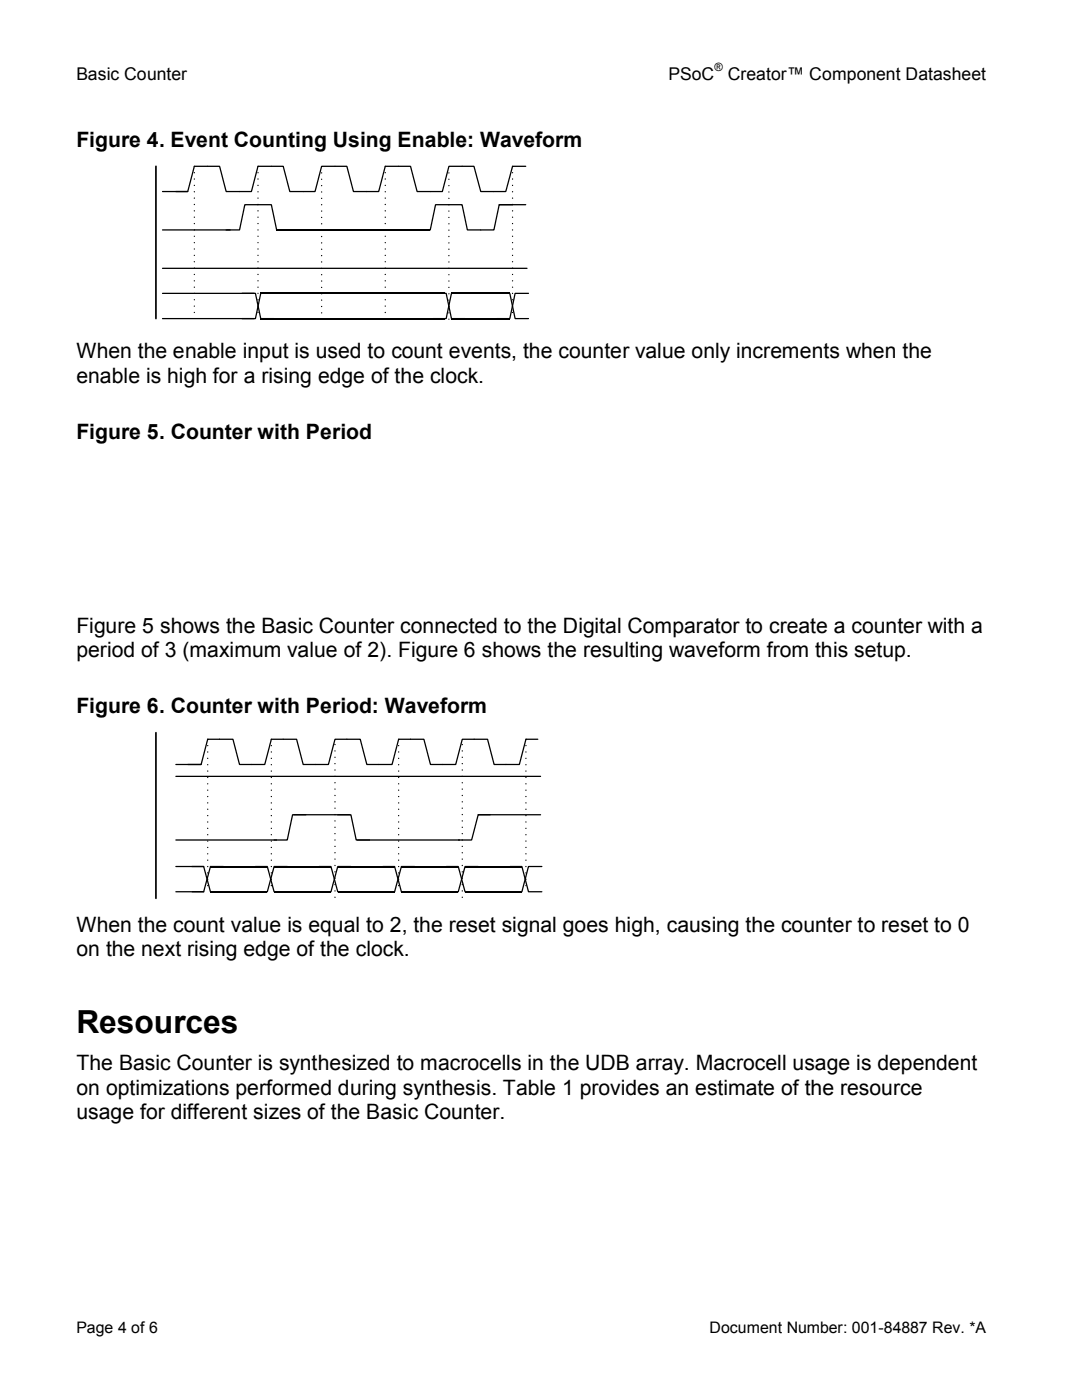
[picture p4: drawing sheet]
<svg xmlns="http://www.w3.org/2000/svg" width="216mm" height="279mm" viewBox="0 0 216 279" stroke-linecap="round" stroke-linejoin="round" font-family="sans-serif">
<g fill="none" stroke="#000" stroke-width=".25">
<path d="M32.4 38.2h5.1M104.9 33.2h-2.6l-1.4 5h-5l-1.3-5h-5l-1.3 5h-5.1l-1.3-5h-5l-1.3 5h-5.1l-1.3-5h-5l-1.3 5h-5.1l-1.3-5h-5l-1.3 5h-5.1l-1.3-5h-5l-1.3 5h-2.4M32.4 58.5h18.3M32.4 53.6h72.8M32.4 45.9h13.5M45.1 45.9h2.7l1.1-5h5.2l1.1 5h2.6M48.3 58.5h2.7l1 5.1h2.7M52 58.5h36.8M54.7 58.5h-2.7l-1 5.1h-2.7M55.2 45.9h30.7M86.4 58.5h2.6l1.1 5.1h2.7M90.1 58.5h11.6"/>
<path d="M92.8 58.5h-2.7l-1.1 5.1h-2.6M99.1 58.5h2.6l1.1 5.1h2.7M99.6 40.9h5.3M102.3 40.9h-2.7l-1 5h-5.3l-1.1-5h-5.3l-1 5h-2.7M105.5 58.5h-2.7l-1.1 5.1h-2.6M32.4 63.6h18.3M52 63.6h36.8M90.1 63.6h11.6M35.1 154.9h72.8M35.1 152.6h5M107.3 147.5h-2.4l-1.3 5.1h-5l-1.3-5.1h-5.1l-1.3 5.1h-5l-1.3-5.1h-5.1l-1.3 5.1h-5l-1.3-5.1h-5.1l-1.3 5.1h-5l-1.3-5.1h-5.1l-1.3 5.1h-5l-1.3-5.1h-5.1l-1.3 5.1h-2.6M35.1 172.9h5.5"/>
<path d="M35.1 178h5.5M35.1 167.6h20.1M38.3 172.9h2.3l1.4 5.1h2.6M42 172.9h11.3M42 178h11.3M51 172.9h2.3l1.4 5.1h2.6M54.7 172.9h11.3M54.7 178h11.3M57.3 172.9h-2.6l-1.4 5.1h-2.3M58.6 162.6h11.2M61 162.6h-2.6l-1.1 5h-2.6M63.7 172.9h2.3l1.4 5.1h2.6"/>
<path d="M67.4 162.6h2.6l1.1 5h2.6M67.4 172.9h11.3M67.4 178h11.3M70 172.9h-2.6l-1.4 5.1h-2.3M71.3 167.6h20.4M76.4 172.9h2.3l1.4 5.1h2.6M80.1 172.9h11.3M80.1 178h11.3M82.7 172.9h-2.6l-1.4 5.1h-2.3M89.1 172.9h2.3l1.4 5.1h2.6M92.8 172.9h11.3M92.8 178h11.3"/>
<path d="M95.4 172.9h-2.6l-1.4 5.1h-2.3M95.4 162.6h12.5M97.8 162.6h-2.4l-1.3 5h-2.7M101.8 172.9h2.3l1.4 5.1h2.6M108.1 172.9h-2.6l-1.4 5.1h-2.3"/>
</g>
<path d="M31.1 33.2v30.4M31.1 146.2v33.1" fill="none" stroke="#000" stroke-width=".34"/>
<g fill="#000">
<path d="M41.9 172.8h2.7v.3h-2.6l.1-.1-1.4 5.1h-2.4v-.3h2.3l-.1 .1z"/>
<path d="M38.7 33.1h.2v.2h-.2zM38.7 34.4h.2v.2h-.2zM38.7 35.6h.2v.2h-.2zM38.7 36.9h.2v.2h-.2zM38.7 38.2h.2v.2h-.2zM38.7 39.4h.2v.2h-.2zM38.7 40.7h.2v.2h-.2zM38.7 42h.2v.2h-.2zM38.7 43.3h.2v.1h-.2zM38.7 44.5h.2v.2h-.2zM38.7 45.8h.2v.2h-.2zM38.7 47.1h.2v.1h-.2zM38.7 48.3h.2v.2h-.2zM38.7 49.6h.2v.2h-.2zM38.7 50.9h.2v.1h-.2zM38.7 52.1h.2v.2h-.2zM38.7 53.4h.2v.2h-.2zM38.7 54.7h.2v.2h-.2zM38.7 56h.2v.1h-.2zM38.7 57.2h.2v.2h-.2zM38.7 58.5h.2v.1h-.2zM38.7 59.7h.2v.2h-.2zM38.7 61h.2v.2h-.2zM38.7 62.3h.2v.2h-.2z"/>
<path d="M51.4 33.1h.2v.2h-.2zM51.4 34.4h.2v.2h-.2zM51.4 35.6h.2v.2h-.2zM51.4 36.9h.2v.2h-.2zM51.4 38.2h.2v.2h-.2zM51.4 39.4h.2v.2h-.2zM51.4 40.7h.2v.2h-.2zM51.4 42h.2v.2h-.2zM51.4 43.3h.2v.1h-.2zM51.4 44.5h.2v.2h-.2zM51.4 45.8h.2v.2h-.2zM51.4 47.1h.2v.1h-.2zM51.4 48.3h.2v.2h-.2zM51.4 49.6h.2v.2h-.2zM51.4 50.9h.2v.1h-.2zM51.4 52.1h.2v.2h-.2zM51.4 53.4h.2v.2h-.2zM51.4 54.7h.2v.2h-.2zM51.4 56h.2v.1h-.2zM51.4 57.2h.2v.2h-.2zM51.4 58.5h.2v.1h-.2zM51.4 59.7h.2v.2h-.2zM51.4 61h.2v.2h-.2zM51.4 62.3h.2v.2h-.2z"/>
<path d="M64.1 34.4h.2v.2h-.2zM64.1 35.7h.2v.2h-.2zM64.1 37h.2v.1h-.2zM64.1 38.2h.2v.2h-.2zM64.1 39.5h.2v.2h-.2zM64.1 40.8h.2v.1h-.2zM64.1 42h.2v.2h-.2zM64.1 43.3h.2v.2h-.2zM64 44.7a.15 .15 0 0 1 .3 0 .15 .15 0 0 1-.3 0zM64 45.9a.15 .15 0 0 1 .3 0 .15 .15 0 0 1-.3 0zM64 47.2a.15 .15 0 0 1 .3 0 .15 .15 0 0 1-.3 0zM64 48.5a.15 .15 0 0 1 .3 0 .15 .15 0 0 1-.3 0zM64 49.7a.15 .15 0 0 1 .3 0 .15 .15 0 0 1-.3 0zM64 51a.15 .15 0 0 1 .3 0 .15 .15 0 0 1-.3 0zM64 52.3a.15 .15 0 0 1 .3 0 .15 .15 0 0 1-.3 0zM64 53.5a.15 .15 0 0 1 .3 0 .15 .15 0 0 1-.3 0zM64.1 54.7h.2v.2h-.2zM64.1 56h.2v.2h-.2zM64.1 57.3h.2v.1h-.2zM64.1 58.5h.2v.2h-.2zM64.1 59.8h.2v.2h-.2zM64.1 61.1h.2v.2h-.2zM64.1 62.3h.2v.2h-.2zM64.1 63.6h.2v.2h-.2z"/>
<path d="M76.8 33.1h.2v.2h-.2zM76.8 34.4h.2v.2h-.2zM76.7 35.7a.15 .15 0 0 1 .3 0 .15 .15 0 0 1-.3 0zM76.7 37a.15 .15 0 0 1 .3 0 .15 .15 0 0 1-.3 0zM76.7 38.3a.15 .15 0 0 1 .3 0 .15 .15 0 0 1-.3 0zM76.7 39.5a.15 .15 0 0 1 .3 0 .15 .15 0 0 1-.3 0zM76.7 40.8a.15 .15 0 0 1 .3 0 .15 .15 0 0 1-.3 0zM76.7 42.1a.15 .15 0 0 1 .3 0 .15 .15 0 0 1-.3 0zM76.7 43.3a.15 .15 0 0 1 .3 0 .15 .15 0 0 1-.3 0zM76.7 44.6a.15 .15 0 0 1 .3 0 .15 .15 0 0 1-.3 0zM76.7 45.9a.15 .15 0 0 1 .3 0 .15 .15 0 0 1-.3 0zM76.8 47.1h.2v.1h-.2zM76.8 48.3h.2v.2h-.2zM76.8 49.6h.2v.2h-.2zM76.8 50.9h.2v.1h-.2zM76.8 52.1h.2v.2h-.2zM76.8 53.4h.2v.2h-.2zM76.8 54.7h.2v.2h-.2zM76.8 56h.2v.1h-.2zM76.8 57.2h.2v.2h-.2zM76.8 58.5h.2v.1h-.2zM76.8 59.7h.2v.2h-.2zM76.8 61h.2v.2h-.2zM76.8 62.3h.2v.2h-.2z"/>
<path d="M89.5 34.4h.2v.2h-.2zM89.5 35.7h.2v.2h-.2zM89.5 37h.2v.1h-.2zM89.5 38.2h.2v.2h-.2zM89.5 39.5h.2v.2h-.2zM89.5 40.8h.2v.1h-.2zM89.5 42h.2v.2h-.2zM89.5 43.3h.2v.2h-.2zM89.5 44.6h.2v.2h-.2zM89.5 45.8h.2v.2h-.2zM89.5 47.1h.2v.2h-.2zM89.5 48.4h.2v.2h-.2zM89.5 49.6h.2v.2h-.2zM89.5 50.9h.2v.2h-.2zM89.5 52.2h.2v.2h-.2zM89.5 53.5h.2v.1h-.2zM89.5 54.7h.2v.2h-.2zM89.5 56h.2v.2h-.2zM89.5 57.3h.2v.1h-.2zM89.5 58.5h.2v.2h-.2zM89.5 59.8h.2v.2h-.2zM89.5 61.1h.2v.2h-.2zM89.5 62.3h.2v.2h-.2zM89.5 63.6h.2v.2h-.2z"/>
<path d="M102.2 33.1h.2v.2h-.2zM102.2 34.4h.2v.2h-.2zM102.2 35.6h.2v.2h-.2zM102.2 36.9h.2v.2h-.2zM102.2 38.2h.2v.2h-.2zM102.2 39.4h.2v.2h-.2zM102.2 40.7h.2v.2h-.2zM102.2 42h.2v.2h-.2zM102.2 43.3h.2v.1h-.2zM102.2 44.5h.2v.2h-.2zM102.2 45.8h.2v.2h-.2zM102.2 47.1h.2v.1h-.2zM102.2 48.3h.2v.2h-.2zM102.2 49.6h.2v.2h-.2zM102.2 50.9h.2v.1h-.2zM102.2 52.1h.2v.2h-.2zM102.2 53.4h.2v.2h-.2zM102.2 54.7h.2v.2h-.2zM102.2 56h.2v.1h-.2zM102.2 57.2h.2v.2h-.2zM102.2 58.5h.2v.1h-.2zM102.2 59.7h.2v.2h-.2zM102.2 61h.2v.2h-.2zM102.2 62.3h.2v.2h-.2z"/>
<path d="M41.3 147.5h.2v.1h-.2zM41.3 148.7h.2v.2h-.2zM41.3 150h.2v.2h-.2zM41.3 151.3h.2v.1h-.2zM41.3 152.5h.2v.2h-.2zM41.3 153.8h.2v.2h-.2zM41.3 155.1h.2v.1h-.2zM41.3 156.3h.2v.2h-.2zM41.3 157.6h.2v.2h-.2zM41.3 158.9h.2v.2h-.2zM41.3 160.2h.2v.1h-.2zM41.3 161.4h.2v.2h-.2zM41.3 162.7h.2v.2h-.2zM41.3 164h.2v.1h-.2zM41.3 165.2h.2v.2h-.2zM41.3 166.5h.2v.2h-.2zM41.3 167.8h.2v.1h-.2zM41.3 169h.2v.2h-.2zM41.3 170.3h.2v.2h-.2zM41.3 171.6h.2v.2h-.2zM41.3 172.9h.2v.1h-.2zM41.3 174.1h.2v.2h-.2zM41.3 175.4h.2v.2h-.2zM41.3 176.7h.2v.1h-.2z"/>
<path d="M54 147.5h.2v.1h-.2zM54 148.7h.2v.2h-.2zM54 150h.2v.2h-.2zM54 151.3h.2v.1h-.2zM54 152.5h.2v.2h-.2zM54 153.8h.2v.2h-.2zM54 155.1h.2v.1h-.2zM54 156.3h.2v.2h-.2zM54 157.6h.2v.2h-.2zM54 158.9h.2v.2h-.2zM54 160.2h.2v.1h-.2zM54 161.4h.2v.2h-.2zM54 162.7h.2v.2h-.2zM54 164h.2v.1h-.2zM54 165.2h.2v.2h-.2zM54 166.5h.2v.2h-.2zM54 167.8h.2v.1h-.2zM54 169h.2v.2h-.2zM54 170.3h.2v.2h-.2zM54 171.6h.2v.2h-.2zM54 172.9h.2v.1h-.2zM54 174.1h.2v.2h-.2zM54 175.4h.2v.2h-.2zM54 176.7h.2v.1h-.2z"/>
<path d="M66.7 148.5h.2v.2h-.2zM66.7 149.8h.2v.2h-.2zM66.7 151.1h.2v.1h-.2zM66.7 152.3h.2v.2h-.2zM66.7 153.6h.2v.2h-.2zM66.7 154.9h.2v.1h-.2zM66.7 156.1h.2v.2h-.2zM66.7 157.4h.2v.2h-.2zM66.7 158.7h.2v.1h-.2zM66.7 159.9h.2v.2h-.2zM66.7 161.2h.2v.2h-.2zM66.7 162.5h.2v.2h-.2zM66.7 163.8h.2v.1h-.2zM66.7 165h.2v.2h-.2zM66.7 166.3h.2v.2h-.2zM66.7 167.6h.2v.1h-.2zM66.7 168.8h.2v.2h-.2zM66.7 170.1h.2v.2h-.2zM66.7 171.4h.2v.1h-.2zM66.7 172.6h.2v.2h-.2zM66.7 173.9h.2v.2h-.2zM66.7 175.2h.2v.2h-.2zM66.7 176.5a.15 .15 0 0 1 .3 0 .15 .15 0 0 1-.3 0zM66.7 177.8a.15 .15 0 0 1 .3 0 .15 .15 0 0 1-.3 0zM66.7 179.1a.15 .15 0 0 1 .3 0 .15 .15 0 0 1-.3 0z"/>
<path d="M79.4 147.5h.2v.1h-.2zM79.4 148.7h.2v.2h-.2zM79.4 150h.2v.2h-.2zM79.4 151.3h.2v.1h-.2zM79.4 152.5h.2v.2h-.2zM79.4 153.8h.2v.2h-.2zM79.4 155.1h.2v.1h-.2zM79.4 156.3h.2v.2h-.2zM79.4 157.6h.2v.2h-.2zM79.4 158.9h.2v.2h-.2zM79.4 160.2h.2v.1h-.2zM79.4 161.4h.2v.2h-.2zM79.4 162.7h.2v.2h-.2zM79.4 164h.2v.1h-.2zM79.4 165.2h.2v.2h-.2zM79.4 166.5h.2v.2h-.2zM79.4 167.8h.2v.1h-.2zM79.4 169h.2v.2h-.2zM79.4 170.3h.2v.2h-.2zM79.4 171.6h.2v.2h-.2zM79.4 172.9h.2v.1h-.2zM79.4 174.1h.2v.2h-.2zM79.4 175.4h.2v.2h-.2zM79.4 176.7h.2v.1h-.2z"/>
<path d="M92.1 148.5h.2v.2h-.2zM92.1 149.8h.2v.2h-.2zM92.1 151.1h.2v.1h-.2zM92.1 152.3h.2v.2h-.2zM92.1 153.6h.2v.2h-.2zM92.1 154.9h.2v.1h-.2zM92.1 156.1h.2v.2h-.2zM92.1 157.4h.2v.2h-.2zM92.1 158.7h.2v.1h-.2zM92.1 159.9h.2v.2h-.2zM92.1 161.2h.2v.2h-.2zM92.1 162.5h.2v.2h-.2zM92.1 163.8h.2v.1h-.2zM92.1 165h.2v.2h-.2zM92.1 166.3h.2v.2h-.2zM92.1 167.6h.2v.1h-.2zM92.1 168.8h.2v.2h-.2zM92.1 170.1h.2v.2h-.2zM92.1 171.4h.2v.1h-.2zM92.1 172.6h.2v.2h-.2zM92.1 173.9h.2v.2h-.2zM92.1 175.2h.2v.2h-.2zM92.1 176.5a.15 .15 0 0 1 .3 0 .15 .15 0 0 1-.3 0zM92.1 177.8a.15 .15 0 0 1 .3 0 .15 .15 0 0 1-.3 0zM92.1 179.1a.15 .15 0 0 1 .3 0 .15 .15 0 0 1-.3 0z"/>
<path d="M104.8 147.5h.2v.1h-.2zM104.8 148.7h.2v.2h-.2zM104.8 150h.2v.2h-.2zM104.8 151.3h.2v.1h-.2zM104.8 152.5h.2v.2h-.2zM104.8 153.8h.2v.2h-.2zM104.8 155.1h.2v.1h-.2zM104.8 156.3h.2v.2h-.2zM104.8 157.6h.2v.2h-.2zM104.8 158.9h.2v.2h-.2zM104.8 160.2h.2v.1h-.2zM104.8 161.4h.2v.2h-.2zM104.8 162.7h.2v.2h-.2zM104.8 164h.2v.1h-.2zM104.8 165.2h.2v.2h-.2zM104.8 166.5h.2v.2h-.2zM104.8 167.8h.2v.1h-.2zM104.8 169h.2v.2h-.2zM104.8 170.3h.2v.2h-.2zM104.8 171.6h.2v.2h-.2zM104.8 172.9h.2v.1h-.2zM104.8 174.1h.2v.2h-.2zM104.8 175.4h.2v.2h-.2zM104.8 176.7h.2v.1h-.2z"/>
</g>
<text font-size="6.3" x="15.2" y="206.1">Resources</text>
<g font-size="4.2">
<text x="15.2" y="29.3">Figure 4. Event Counting Using Enable: Waveform</text>
<text x="15.2" y="71.5">When the enable input is used to count events, the counter value only increments when the</text>
<text x="15.2" y="76.4">enable is high for a rising edge of the clock.</text>
<text x="15.2" y="87.6">Figure 5. Counter with Period</text>
<text x="15.2" y="131.1">period of 3 (maximum value of 2). Figure 6 shows the resulting waveform from this setup.</text>
<text x="15.2" y="126.3">Figure 5 shows the Basic Counter connected to the Digital Comparator to create a counter with a</text>
<text x="15.2" y="142.4">Figure 6. Counter with Period: Waveform</text>
<text x="15.2" y="186">When the count value is equal to 2, the reset signal goes high, causing the counter to reset to 0</text>
<text x="15.2" y="190.8">on the next rising edge of the clock.</text>
<text x="15.2" y="213.6">The Basic Counter is synthesized to macrocells in the UDB array. Macrocell usage is dependent</text>
<text x="15.2" y="218.5">on optimizations performed during synthesis. Table 1 provides an estimate of the resource</text>
<text x="15.2" y="223.4">usage for different sizes of the Basic Counter.</text>
</g>
<g font-size="3.5">
<text x="15.2" y="16">Basic Counter</text>
<text x="133.4" y="16">PSoC</text>
<text x="145.2" y="16">Creatorô Component Datasheet</text>
</g>
<g font-size="3.2">
<text x="15.2" y="266">Page 4 of 6</text>
<text x="141.6" y="266">Document Number: 001-84887 Rev. *A</text>
</g>
<text font-size="2.3" x="142.6" y="14.2">Æ</text>
</svg>
